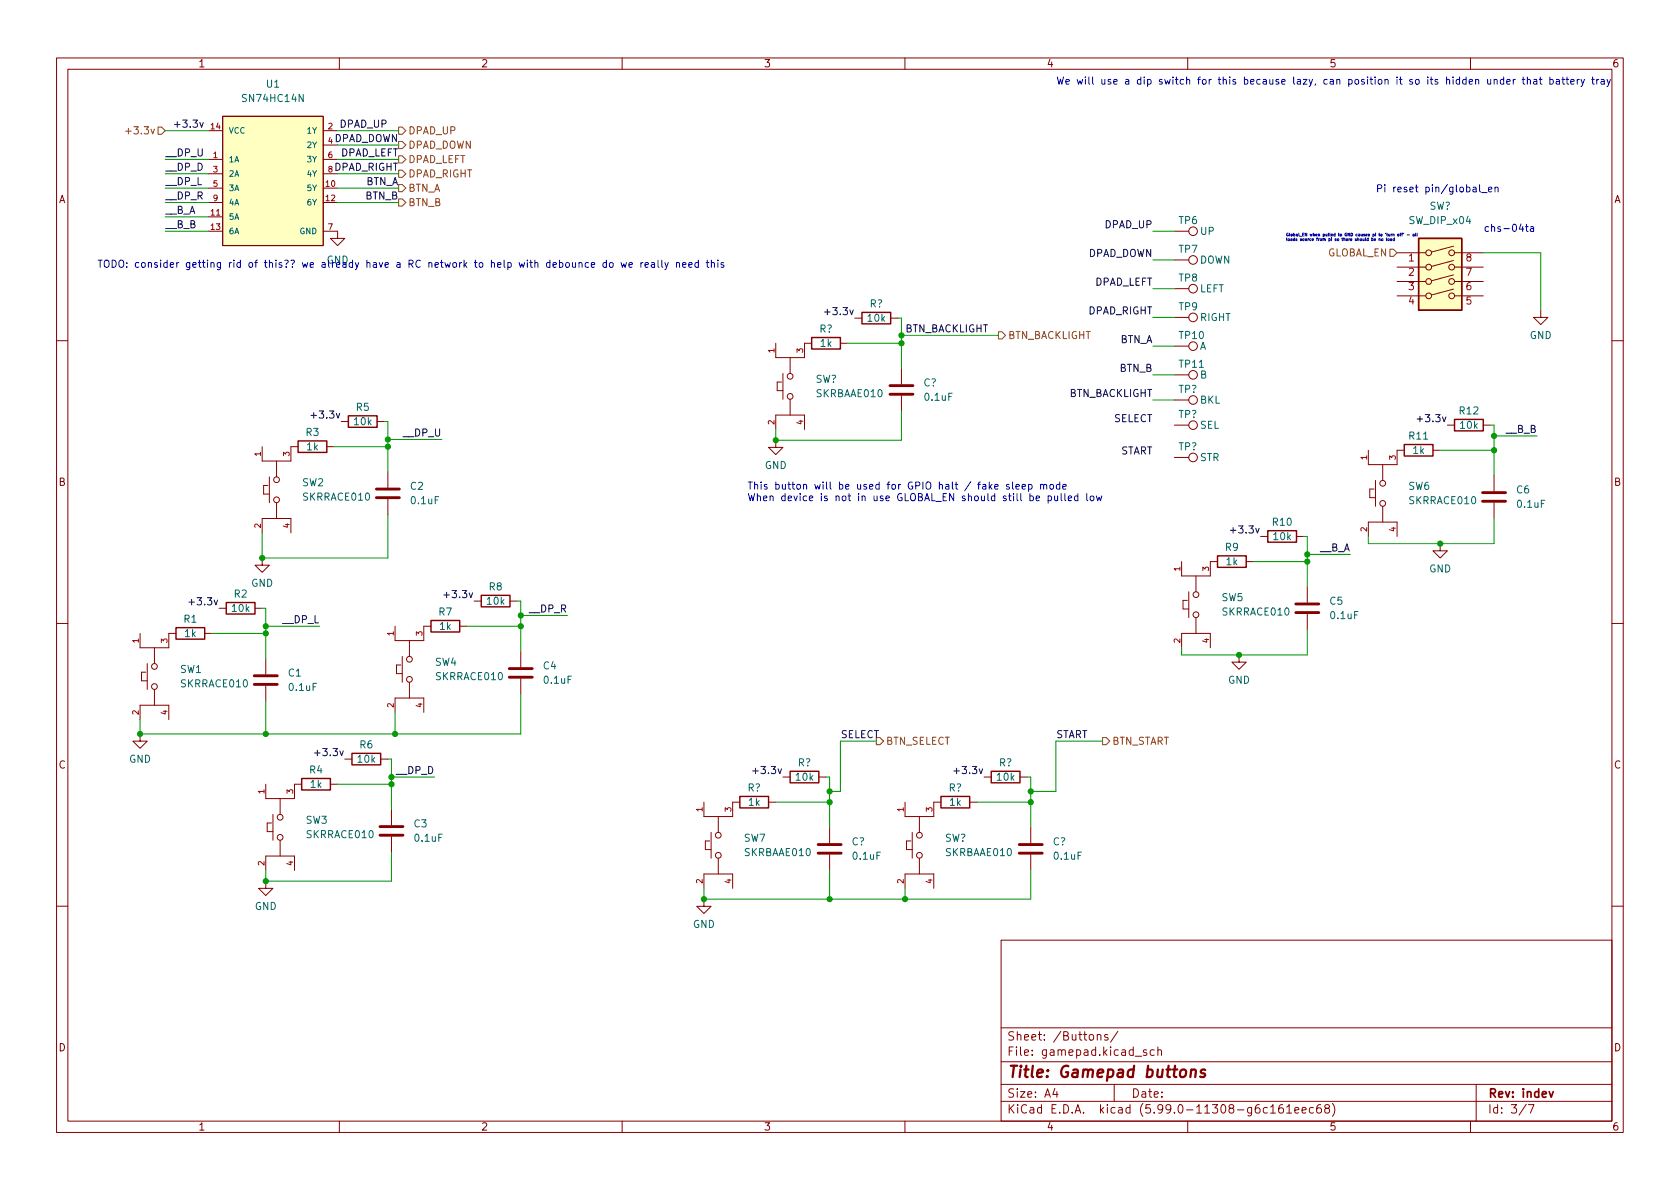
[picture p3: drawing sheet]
<svg xmlns="http://www.w3.org/2000/svg" width="297mm" height="210mm" viewBox="0 0 297 210" stroke-linecap="round" stroke-linejoin="round" font-family="sans-serif">
<g fill="none" stroke="#840000" stroke-width=".18">
<path d="M10 10.2h277v190.1h-277zM12 12.2h273v186.1h-273zM60 10.2v2M110 10.2v2M160 10.2v2M210 10.2v2M260 10.2v2M36.8 28.2h2.6M36.8 33.3h2.6M36.8 38.3h2.6M36.8 35.8h2.6M36.8 23.1h2.6"/>
<path d="M36.8 30.7h2.6M39.4 20.6h17.7v22.8h-17.7zM57.1 28.2h2.6M57.1 33.3h2.6M57.1 35.8h2.6M57.1 23.1h2.6M57.1 30.7h2.6M57.1 25.6h2.6M36.8 40.9h2.6M57.1 40.9h2.6v1.3h1.3l-1.3 1.2-1.3-1.2h1.3M151.1 56.3h1.3M157.5 56.3h1.2"/>
<path d="M207.6 40.9h2.6M207.6 46h2.6M207.6 56.1h2.6M207.6 51h2.6M247 44.7h5.1M247 47.2h5.1M247 49.8h5.1M247 52.3h5.1M257 51.1l-3.9 1.1M257 48.6l-3.9 1.1M257 46.1l-3.9 1M257 43.5l-3.9 1.1"/>
<path d="M257.2 44.7h5.1M257.2 47.2h5.1M257.2 49.8h5.1M257.2 52.3h5.1M272.4 54.9v1.2h1.3l-1.3 1.3-1.3-1.3h1.3M10 60.2h2M46.4 79v2.5h5v-2.5h1.3M57.8 79h1.3M60.3 74.5h1.3M66.7 74.5h1.2M137.2 77.8v1.3h1.2l-1.2 1.3-1.3-1.3h1.3M137.2 60.7v2.5h5v-2.5h1.3"/>
<path d="M137.2 75.9v-2.5h5v2.5M138.2 67.6h-.8v1.5h1M138.4 66v4.6M139.7 63.2v2.8M139.7 70.6v2.8M148.6 60.7h1.3M159.4 65.1v2.8M159.4 70v2.8M207.6 61.2h2.6M207.6 66.3h2.6M207.6 70.7h2.6M207.6 75.2h2.6"/>
<path d="M241.9 79.6v2.6h5.1v-2.6h1.3M253.4 79.6h1.2M255.9 75.2h1.3M262.3 75.2h1.2M285 60.2h2M46.4 98.7v1.2h1.2l-1.2 1.3-1.3-1.3h1.3M46.4 94.2v-2.5h5v2.5M47.4 85.8h-.8v1.6h1M47.6 84.3v4.6M48.9 81.5v2.8M48.9 88.9v2.8M68.6 83.4v2.8"/>
<path d="M68.6 88.3v2.8M207.6 80.9h2.6M208.9 99.3v2.5h5.1v-2.5h1.3M220.3 99.3h1.3M222.9 94.9h1.3M229.2 94.9h1.3M241.9 94.9v-2.6h5.1v2.6M243 86.5h-.8v1.5h1M243.2 85v4.5M244.5 82.2v2.8M244.5 89.5v2.8M254.6 96.1v1.3h1.3l-1.3 1.3-1.2-1.3h1.2"/>
<path d="M264.2 84.1v2.8M264.2 88.9v2.8M10 110.2h2M24.8 112v2.5h5v-2.5h1.3M25.8 118.9h-.8v1.5h1M26 117.3v4.6M27.3 114.5v2.8M36.2 112h1.3M38.7 107.6h1.3M45.1 107.6h1.3M47 116.5v2.7M69.8 110.7v2.6h5.1v-2.6h1.3"/>
<path d="M70.9 117.6h-.8v1.5h1M71.1 116.1v4.5M72.4 113.3v2.8M81.3 110.7h1.2M83.8 106.3h1.3M90.2 106.3h1.2M92.1 115.2v2.8M208.9 114.5v-2.5h5.1v2.5M209.9 106.2h-.7v1.5h1M210.2 104.6v4.6M211.5 101.8v2.8M211.5 109.2v2.8"/>
<path d="M219.1 115.8v1.3h1.2l-1.2 1.3-1.3-1.3h1.3M231.1 103.8v2.7M231.1 108.6v2.8M285 110.2h2M24.8 129.8v1.3h1.2l-1.2 1.2-1.3-1.2h1.3M24.8 127.2v-2.5h5v2.5M27.3 121.9v2.8M47 138.7v2.5h5.1v-2.5h1.2M47 121.3v2.8M58.4 138.7h1.3M61 134.2h1.2M67.3 134.2h1.3"/>
<path d="M69.8 126v-2.6h5.1v2.6M72.4 120.6v2.8M92.1 120v2.8M138.4 137.4h1.3M144.8 137.4h1.2M174 137.4h1.3M180.3 137.4h1.3M47 155.8v1.3h1.3l-1.3 1.3-1.3-1.3h1.3M47 153.9v-2.5h5.1v2.5M48 145.5h-.8v1.6h1.1M48.3 144v4.6M49.5 141.2v2.8"/>
<path d="M49.5 148.6v2.8M69.2 143.1v2.8M69.2 147.9v2.8M124.5 159v1.3h1.2l-1.2 1.2-1.3-1.2h1.3M124.5 157.1v-2.5h5v2.5M124.5 141.9v2.5h5v-2.5h1.3M125.5 148.7h-.8v1.5h1M125.7 147.2v4.6M127 144.4v2.8M127 151.8v2.8M135.9 141.9h1.3M146.7 146.3v2.8"/>
<path d="M146.7 151.1v2.8M160 141.9v2.5h5.1v-2.5h1.3M160 157.1v-2.5h5.1v2.5M161 148.7h-.7v1.5h1M161.3 147.2v4.6M162.6 144.4v2.8M162.6 151.8v2.8M171.4 141.9h1.3M182.2 146.3v2.8M182.2 151.1v2.8M10 160.2h2M177 166.3h108v32h-108z"/>
<path d="M285 160.2h2M60 198.3v2M110 198.3v2M160 198.3v2M177 194.8h108M177 191.8h108M177 187.8h108M177 181.8h108M186.5 192.5l-.4 1h1M186.9 193v1M194 183.1l.2-.2 .4 .1v.9M194 182.9v1"/>
<path d="M195.9 183l-.4-.1-.2 .2 .1 .3 .5 .1v.4h-.6M197 191.8v3M197.6 182.4l-1.2 1.9M200.7 186.8h1.2M202.7 185.7l-.3-.1-.3 .2 .1 .3 .5 .1v.4h-.6M204.1 185.7l-.5-.1-.2 .3v.4l.1 .3h.6M204.7 185.8l.2-.2 .4 .1 .1 .9M204.7 185.1v1.5M210 198.3v2M224.6 195.8l.5-.5v1.5M224.6 196.8h.9M226.8 195.3a.59 .59 0 0 0-.7 .7v.5l.1 .3h.4l.3-.1v-.5l-.1-.2-.4-.1-.3 .3"/>
<path d="M227.5 195.8l.4-.5v1.5M227.5 196.8h.9M228.9 196.3l.7-.1v-.3l-.5-.1-.2 .2 .1 .8h.6M230.2 196.3l.7-.1v-.3l-.5-.1-.2 .2 .1 .8h.6M232.2 195.9l-.4-.1-.3 .3v.4l.1 .3h.6M233.5 195.3a.59 .59 0 0 0-.7 .7v.5l.1 .3h.5l.2-.1v-.5l-.1-.2-.4-.1-.3 .3M234.5 196l-.3-.3 .1-.2 .2-.2 .4 .1 .2 .2-.1 .2-.6 .2-.2 .3 .1 .4 .2 .1h.4l.2-.3v-.2l-.3-.3M235.6 195.1a1.72 1.72 0 0 1 0 2.3M260 198.3v2M261 191.8v6.5M269.9 195.3l-1.3 1.9M270.2 195.3h1l-.6 1.5"/>
<circle cx="210.9" cy="40.9" r=".76"/>
<circle cx="210.9" cy="46" r=".76"/>
<circle cx="210.9" cy="51" r=".76"/>
<circle cx="210.9" cy="56.1" r=".76"/>
<circle cx="252.6" cy="52.3" r=".51"/>
<circle cx="252.6" cy="49.8" r=".51"/>
<circle cx="252.6" cy="47.2" r=".51"/>
<circle cx="252.6" cy="44.7" r=".51"/>
<circle cx="256.7" cy="52.3" r=".51"/>
<circle cx="256.7" cy="49.8" r=".51"/>
<circle cx="256.7" cy="47.2" r=".51"/>
<circle cx="256.7" cy="44.7" r=".51"/>
<circle cx="139.7" cy="70.1" r=".51"/>
<circle cx="139.7" cy="66.5" r=".51"/>
<circle cx="210.9" cy="75.2" r=".76"/>
<circle cx="210.9" cy="61.2" r=".76"/>
<circle cx="210.9" cy="66.3" r=".76"/>
<circle cx="210.9" cy="70.7" r=".76"/>
<circle cx="48.9" cy="88.4" r=".51"/>
<circle cx="48.9" cy="84.8" r=".51"/>
<circle cx="210.9" cy="80.9" r=".76"/>
<circle cx="244.5" cy="89" r=".51"/>
<circle cx="244.5" cy="85.5" r=".51"/>
<circle cx="27.3" cy="117.9" r=".51"/>
<circle cx="72.4" cy="116.6" r=".51"/>
<circle cx="211.5" cy="105.2" r=".51"/>
<circle cx="211.5" cy="108.7" r=".51"/>
<circle cx="27.3" cy="121.4" r=".51"/>
<circle cx="72.4" cy="120.1" r=".51"/>
<circle cx="49.5" cy="148.1" r=".51"/>
<circle cx="49.5" cy="144.5" r=".51"/>
<circle cx="127" cy="151.3" r=".51"/>
<circle cx="127" cy="147.7" r=".51"/>
<circle cx="162.6" cy="151.3" r=".51"/>
<circle cx="162.6" cy="147.7" r=".51"/>
</g>
<path d="M273.9 193l.4 1 .3-1" fill="none" stroke="#840000" stroke-width=".3"/>
<path d="M210.6 189.3a.49 .49 0 0 1 .9 .1l-.2 1.1M210.6 189.1l-.1 1.4M213.1 189.2a.49 .49 0 0 0-.8 .3l.1 .2 .6 .2 .1 .2-.1 .3-.2 .1-.6-.1" fill="none" stroke="#840000" stroke-width=".4"/>
<g fill="none" stroke="#840000" stroke-width=".25">
<path d="M143.5 59.7h5.1v2h-5.1zM152.4 55.2h5.1v2.1h-5.1zM250.8 42.2h7.6v12.7h-7.6zM52.7 78h5.1v2h-5.1zM61.6 73.5h5.1v2.1h-5.1zM248.3 78.6h5.1v2h-5.1zM257.2 74.2h5.1v2h-5.1zM215.3 98.3h5v2h-5zM224.2 93.8h5v2.1h-5zM31.1 111h5.1v2h-5.1zM40 106.5h5.1v2.1h-5.1zM76.2 109.7h5.1v2.1h-5.1z"/>
<path d="M85.1 105.3h5.1v2h-5.1zM53.3 137.7h5.1v2h-5.1zM62.2 133.2h5.1v2h-5.1zM139.7 136.4h5.1v2h-5.1zM175.3 136.4h5v2h-5zM130.8 140.8h5.1v2.1h-5.1zM166.4 140.8h5v2.1h-5z"/>
</g>
<g fill="none" stroke="#840000" stroke-width=".51">
<path d="M157.4 69.7h4M157.4 68.2h4M66.5 88h4.1M66.5 86.5h4.1M262.1 88.6h4.1M262.1 87.1h4.1M45 119.5h4M90 119.8h4.1M90 118.2h4.1M229.1 108.3h4.1M229.1 106.8h4.1M45 121h4"/>
<path d="M67.2 147.7h4M67.2 146.2h4M144.7 150.9h4M144.7 149.3h4M180.2 150.9h4.1M180.2 149.3h4.1"/>
</g>
<g fill="#ffffc2" stroke="#ffffc2" stroke-width=".18">
<path d="M39.4 20.6h17.7v22.8h-17.7z"/>
<path d="M250.8 42.2h7.6v12.7h-7.6z"/>
</g>
<path d="M22.2 23.2h1M27.9 22.5h.7l.6 .6-.6 .6h-.7zM70.5 27.6h.6l.7 .6-.7 .6h-.6zM70.5 25h.6l.7 .6-.7 .7h-.6zM70.5 32.6h.6l.7 .7-.7 .6h-.6zM70.5 30.1h.6l.7 .6-.7 .7h-.6zM70.5 22.5h.6l.7 .6-.7 .6h-.6zM70.5 35.2h.6l.7 .6-.7 .6h-.6zM176.5 58.7h.7l.6 .6-.6 .6h-.7zM245.7 44.1h.7l.6 .6-.6 .6h-.7zM154.9 130.4h.7l.6 .7-.6 .6h-.7zM194.9 130.4h.7l.6 .7-.6 .6h-.7z" fill="none" stroke="#725600" stroke-width=".18"/>
<path d="M30.9 22h.9M145.8 55.2h1M55 73.5h1M250.6 74.1h.9M217.5 93.8h1M33.4 106.5h1M78.5 105.2h.9M55.6 133.1h1M133.1 136.3h1M168.7 136.3h.9" fill="none" stroke="#0f0f0f" stroke-width=".18"/>
<g fill="none" stroke="#0000c2" stroke-width=".18">
<path d="M263 14l.1 .8 .3 .1 .2-.1M263.6 14v.9M264.2 14.2l.2-.2 .3 .1v.8M264.2 14v.9M265.9 14.1l-.4-.1-.2 .3 .1 .5h.5M265.9 13.6v1.3M266.4 14.5l.6-.2v-.2l-.4-.1-.2 .2 .1 .6h.5M267.6 14v.9M267.9 14l-.3 .3M269.1 14h.5M269.3 13.6v1.1l.3 .2M270 14.2l.2-.2 .3 .1 .1 .8"/>
<path d="M270 13.6v1.3M271.2 14.1h.5v.8M271.7 14.3l-.4 .1-.2 .2 .2 .3 .4-.1M272.2 14h.4M272.3 13.6v1.1l.3 .2M274 14.1l.4-.1 .2 .3-.1 .5h-.5M274 13.6v1.3M275.2 14.1h.5v.8M275.7 14.3l-.4 .1-.2 .2 .2 .3 .4-.1M276.1 14h.5M276.3 13.6v1.1l.3 .2M276.9 14h.5"/>
<path d="M277.1 13.6v1.1l.3 .2M277.7 14.5l.6-.2v-.2l-.4-.1-.2 .2 .1 .6h.5M278.9 14v.9M279.2 14l-.3 .3M279.5 14l.3 .9M280.1 14l-.4 1.2-.2 .1M281.4 14h.5M281.6 13.6v1.1l.3 .2M282.3 14v.9M282.7 14l-.4 .3M283.1 14.1h.5v.8M283.6 14.3l-.4 .1-.2 .2 .2 .3 .4-.1"/>
<path d="M284.1 14l.3 .9M284.7 14l-.4 1.2-.2 .1M260.5 33.2h.4l.1 .7M261 33.4l-.4 .1-.2 .1 .2 .3h.4M261.6 32.7v1.1l.2 .1M262 34.1h.9M263.2 33.5l.6-.1-.1-.2-.3-.1-.2 .2v.6h.5M264.3 33.2l.2-.1 .3 .1 .1 .7M264.3 33.1v.8M269.9 39.7v1l.3 .2M107.2 46.5l-.4-.1-.2 .3 .1 .5h.5M107.2 46v1.3"/>
<path d="M107.9 46.5l.3-.1 .2 .3v.3l-.2 .3-.3-.1-.1-.2zM109.8 46.4l.3 .9 .2-.6 .2 .6 .3-.9M111.2 46.8l.6-.1-.1-.2-.3-.1-.2 .2 .1 .6h.4M113.3 46.4v.9M113.7 46.4l-.4 .3M114 46.8l.6-.1v-.2l-.4-.1-.2 .2 .1 .6h.5M115.2 46.5h.5v.8M115.7 46.7l-.4 .1-.2 .2 .2 .3 .4-.1M116.3 46v1.1l.2 .2M117 46v1.1l.2 .2M117.6 46.4l.3 .9M118.2 46.4l-.5 1.2-.1 .1"/>
<path d="M119.6 46.5l.2-.1 .3 .1 .1 .8M119.6 46.4v.9M120.7 46.8l.6-.1-.1-.2-.3-.1-.2 .2 .1 .6h.4M121.8 46.8l.6-.1-.1-.2-.3-.1-.2 .2v.6h.5M123.5 46.5l-.4-.1-.2 .3 .1 .5h.5M123.5 46v1.3M124.9 46.4h.5M125.1 46v1.1l.3 .2M125.8 46.5l.2-.1 .3 .1v.8M125.8 46v1.3M126.9 46v.1M126.9 46.4v.9"/>
<path d="M128 46.5l-.3-.1-.2 .2v.2l.5 .1v.3h-.5M242.5 42.2l.3 .1-.1 .2h-.2M242.5 42v.6M243 42.4l.2-.1v-.1l-.2 .1v.2h.2M243.8 42.3l.2-.1v.4M243.8 42.2v.4M244.3 42.3h.2v.2h-.2zM245.1 42l.1 .6M245.4 42.3h.2v.2h-.2zM245.5 41.4v.3h.2M245.7 41.4v.3M245.9 42.2h.1l.1 .4"/>
<path d="M246 41.4v.3M246.1 42.3l-.3 .1 .3 .1M246.1 41.4l-.1 .1M246.3 41.4h.2v.3M246.3 41.4v.3M246.5 42.2l-.2 .1v.2h.2M246.5 42v.6M247.2 41.4l.2 .1-.1 .2-.2-.1zM247.5 41.4h.2M247.7 41.2l-.1 .1v.4M247.8 41.4h.2M248 41.2l-.1 .1v.4"/>
<path d="M248.2 41.2v.1M248.8 41.5h.4M249.8 41.4l.2 .1v.2h-.1l-.1-.1 .2-.1M250.3 41.2l.1 .5M250.5 41.2l.1 .5M269.7 40.1h.5M270.6 40.1h.5l.1 .8M271.2 40.4h-.5l-.1 .2 .1 .3h.5M175.9 86.1l.6-.1-.1-.3h-.3l-.2 .1v.6h.5M178.4 85.7h-.3l-.2 .1 .1 .2 .4 .1v.3h-.5M179 85.2v1.1l.2 .2M179.6 86.1l.6-.1v-.3h-.4l-.2 .1 .1 .6h.5"/>
<path d="M180.7 86.1l.6-.1v-.3h-.4l-.2 .1 .1 .6h.5M181.9 85.7h.3l.3 .2-.1 .5h-.5M181.9 85.7v1.2M183.2 88.1l.6-.1-.1-.2-.3-.1-.2 .2 .1 .6h.4M184 85.8l.2-.1h.3v.8M184 85.7v.8M184.5 85.8l.2-.1h.3l.1 .8M185.3 87.8l.4-.1 .2 .2-.1 .6h-.5M185.3 87.7v1.3M185.7 85.7h.3l.3 .2v.4l-.3 .2-.3-.1-.1-.1zM186.5 87.7v.8h.3l.2-.1M187 87.7v.8"/>
<path d="M187.4 85.7h-.4l-.2 .2 .1 .5h.5M187.4 85.2v1.3M187.6 87.3v1.1l.2 .1M187.9 86.1l.6-.1v-.3h-.4l-.2 .1 .1 .6h.5M188.3 87.3v1.1l.2 .1M188.9 88.1l.6-.1-.1-.2-.3-.1-.2 .2v.6h.5M190.6 87.8l-.4-.1-.2 .2 .1 .6h.5M190.6 87.3v1.2M192.1 87.3v1.1l.2 .1M192.9 87.8l.3-.1 .2 .2v.4l-.2 .2h-.3l-.1-.2zM193.8 87.7l.3 .8 .2-.6 .3 .6 .2-.8"/>
</g>
<g fill="none" stroke="#009600" stroke-width=".18">
<path d="M29.2 33.3h7.6M29.2 35.8h7.6M29.2 30.7h7.6M29.2 38.3h7.6M29.2 23.1h7.6M29.2 28.2h7.6M59.7 33.3h10.8M59.7 35.8h10.8M59.7 30.7h10.8M59.7 23.1h10.8M59.7 28.2h10.8M59.7 25.6h10.8"/>
<path d="M29.2 40.9h7.6M158.7 56.3h.7v8.8M159.4 59.3h17.1M203.8 56.1h3.8M203.8 51h3.8M203.8 46h3.8M203.8 40.9h3.8M262.3 44.7h10.1v10.2M59.1 79h9.5M67.9 74.5h.7v8.9M68.6 77.7h9.5M149.9 60.7h9.5"/>
<path d="M159.4 72.8v5h-22.2v-1.9M203.8 70.7h3.8M203.8 66.3h3.8M203.8 61.2h3.8M254.6 79.6h9.6M263.5 75.2h.7v8.9M264.2 77.1h7.6M68.6 91.1v7.6h-22.2v-4.5M221.6 99.3h9.5M230.5 94.9h.6v8.9M231.1 98h7.7M264.2 91.7v4.4h-22.3v-1.2"/>
<path d="M37.5 112h9.5M46.4 107.6h.6v8.9M47 110.7h9.5M82.5 110.7h9.6M91.4 106.3h.7v8.9M92.1 108.8h8.2M231.1 111.4v4.4h-22.2v-1.3M47 124.1v5.7M59.7 138.7h9.5M68.6 134.2h.6v8.9M69.2 137.4h7.6M69.8 126v3.8"/>
<path d="M92.1 122.8v7h-67.3v-2.6M146 137.4h.7v8.9M154.9 131.1h-6.3v8.8h-1.9M181.6 137.4h.6v8.9M194.9 131.1h-8.2v8.8h-4.5M69.2 150.7v5.1h-22.2v-1.9M137.2 141.9h9.5M146.7 153.9v5.1M160 157.1v1.9M172.7 141.9h9.5M182.2 153.9v5.1h-57.7v-1.9"/>
</g>
<g fill="#009600" stroke="#009600" stroke-width=".18">
<circle cx="69.2" cy="137.4" r=".46"/>
<circle cx="69.2" cy="138.7" r=".46"/>
<circle cx="69.8" cy="129.8" r=".46"/>
<circle cx="160" cy="159" r=".46"/>
<circle cx="146.7" cy="159" r=".46"/>
<circle cx="124.5" cy="159" r=".46"/>
<circle cx="146.7" cy="139.9" r=".46"/>
<circle cx="146.7" cy="141.9" r=".46"/>
<circle cx="46.4" cy="98.7" r=".46"/>
<circle cx="47" cy="112" r=".46"/>
<circle cx="47" cy="110.7" r=".46"/>
<circle cx="24.8" cy="129.8" r=".46"/>
<circle cx="47" cy="129.8" r=".46"/>
<circle cx="47" cy="155.8" r=".46"/>
<circle cx="92.1" cy="110.7" r=".46"/>
<circle cx="159.4" cy="59.3" r=".46"/>
<circle cx="159.4" cy="60.7" r=".46"/>
<circle cx="137.2" cy="77.8" r=".46"/>
<circle cx="182.2" cy="139.9" r=".46"/>
<circle cx="182.2" cy="141.9" r=".46"/>
<circle cx="219.1" cy="115.8" r=".46"/>
<circle cx="264.2" cy="77.1" r=".46"/>
<circle cx="264.2" cy="79.6" r=".46"/>
<circle cx="231.1" cy="99.3" r=".46"/>
<circle cx="231.1" cy="98" r=".46"/>
<circle cx="254.6" cy="96.1" r=".46"/>
<circle cx="92.1" cy="108.8" r=".46"/>
<circle cx="68.6" cy="79" r=".46"/>
<circle cx="68.6" cy="77.7" r=".46"/>
</g>
<text font-size="2.8" fill="#840000" x="178" y="190.6">Title: Gamepad buttons</text>
<g font-size="2.1" fill="#840000">
<text x="178" y="184">Sheet: /Buttons/</text>
<text x="178" y="186.7">File: gamepad.kicad_sch</text>
<text x="178" y="196.9">KiCad E.D.A. kicad (5.99.0-11308-g6c161eec68)</text>
<text x="178" y="194.1">Size: A4</text>
<text x="200" y="194.1">Date:</text>
<text x="263" y="194.1">Rev: indev</text>
<text x="263" y="196.9">Id: 3/7</text>
</g>
<g font-size="1.8" fill="#840000">
<text x="35" y="11.9">1</text>
<text x="85" y="11.9">2</text>
<text x="135" y="11.9">3</text>
<text x="185" y="11.9">4</text>
<text x="235" y="11.9">5</text>
<text x="285" y="11.9">6</text>
<text x="10.3" y="35.9">A</text>
<text x="285.3" y="35.9">A</text>
<text x="10.3" y="85.9">B</text>
<text x="285.3" y="85.9">B</text>
<text x="10.3" y="135.9">C</text>
<text x="285.3" y="135.9">C</text>
<text x="10.3" y="185.9">D</text>
<text x="285.3" y="185.9">D</text>
<text x="35" y="199.9">1</text>
<text x="85" y="199.9">2</text>
<text x="135" y="199.9">3</text>
<text x="185" y="199.9">4</text>
<text x="235" y="199.9">5</text>
<text x="285" y="199.9">6</text>
</g>
<g font-size="1.8" fill="#006464">
<text x="47.1" y="15.5">U1</text>
<text x="43.1" y="18">SN74HC14N</text>
<text x="208.5" y="39.6">TP6</text>
<text x="212.2" y="41.5">UP</text>
<text x="249.3" y="39.6">SW_DIP_x04</text>
<text x="252.7" y="37.1">SW?</text>
<text x="208.5" y="44.7">TP7</text>
<text x="212.1" y="46.6">DOWN</text>
<text x="208.5" y="49.8">TP8</text>
<text x="212.1" y="51.7">LEFT</text>
<text x="144.9" y="58.8">R?</text>
<text x="153.5" y="56.9">10k</text>
<text x="153.8" y="54.4">R?</text>
<text x="208.5" y="54.9">TP9</text>
<text x="208.6" y="59.9">TP10</text>
<text x="212.1" y="56.8">RIGHT</text>
<text x="270.4" y="59.9">GND</text>
<text x="145.1" y="61.3">1k</text>
<text x="208.6" y="65">TP11</text>
<text x="212.1" y="61.8">A</text>
<text x="144.1" y="67.7">SW?</text>
<text x="144.4" y="70.2">SKRBAAE010</text>
<text x="163.3" y="68.3">C?</text>
<text x="163.6" y="70.9">0.1uF</text>
<text x="208.4" y="69.5">TP?</text>
<text x="212.1" y="71.4">BKL</text>
<text x="212.2" y="66.9">B</text>
<text x="54.1" y="77.1">R3</text>
<text x="62.7" y="75.2">10k</text>
<text x="63" y="72.6">R5</text>
<text x="208.4" y="73.9">TP?</text>
<text x="212.1" y="75.8">SEL</text>
<text x="249.2" y="77.7">R11</text>
<text x="258.1" y="73.3">R12</text>
<text x="258.2" y="75.8">10k</text>
<text x="54.3" y="79.6">1k</text>
<text x="135.2" y="82.9">GND</text>
<text x="208.4" y="79.6">TP?</text>
<text x="212.1" y="81.5">STR</text>
<text x="249.8" y="80.3">1k</text>
<text x="53.4" y="86">SW2</text>
<text x="53.6" y="88.5">SKRRACE010</text>
<text x="72.6" y="86.6">C2</text>
<text x="72.8" y="89.1">0.1uF</text>
<text x="249" y="86.6">SW6</text>
<text x="249.2" y="89.1">SKRRACE010</text>
<text x="268.2" y="87.2">C6</text>
<text x="268.4" y="89.8">0.1uF</text>
<text x="225.1" y="93">R10</text>
<text x="225.2" y="95.5">10k</text>
<text x="216.7" y="97.4">R9</text>
<text x="216.8" y="99.9">1k</text>
<text x="252.7" y="101.2">GND</text>
<text x="41.4" y="105.7">R2</text>
<text x="44.4" y="103.8">GND</text>
<text x="86.2" y="106.9">10k</text>
<text x="86.5" y="104.4">R8</text>
<text x="216" y="106.3">SW5</text>
<text x="235.1" y="106.9">C5</text>
<text x="32.5" y="110.1">R1</text>
<text x="32.7" y="112.6">1k</text>
<text x="41.1" y="108.2">10k</text>
<text x="77.6" y="108.8">R7</text>
<text x="77.8" y="111.4">1k</text>
<text x="216.2" y="108.8">SKRRACE010</text>
<text x="235.4" y="109.5">0.1uF</text>
<text x="31.8" y="119">SW1</text>
<text x="51" y="119.6">C1</text>
<text x="76.9" y="117.7">SW4</text>
<text x="96.1" y="118.4">C4</text>
<text x="32.1" y="121.5">SKRRACE010</text>
<text x="51.2" y="122.2">0.1uF</text>
<text x="77.1" y="120.3">SKRRACE010</text>
<text x="96.3" y="120.9">0.1uF</text>
<text x="217.1" y="120.9">GND</text>
<text x="22.8" y="134.9">GND</text>
<text x="54.7" y="136.8">R4</text>
<text x="63.3" y="134.9">10k</text>
<text x="63.6" y="132.3">R6</text>
<text x="141.1" y="135.5">R?</text>
<text x="176.6" y="135.5">R?</text>
<text x="54.9" y="139.3">1k</text>
<text x="132.2" y="139.9">R?</text>
<text x="132.4" y="142.5">1k</text>
<text x="140.8" y="138">10k</text>
<text x="167.7" y="139.9">R?</text>
<text x="167.9" y="142.5">1k</text>
<text x="176.3" y="138">10k</text>
<text x="54.1" y="145.7">SW3</text>
<text x="54.3" y="148.2">SKRRACE010</text>
<text x="73.2" y="146.3">C3</text>
<text x="73.4" y="148.8">0.1uF</text>
<text x="131.5" y="148.8">SW7</text>
<text x="150.6" y="149.5">C?</text>
<text x="167" y="148.8">SW?</text>
<text x="186.1" y="149.5">C?</text>
<text x="131.7" y="151.4">SKRBAAE010</text>
<text x="150.9" y="152">0.1uF</text>
<text x="167.2" y="151.4">SKRBAAE010</text>
<text x="186.5" y="152">0.1uF</text>
<text x="45" y="160.9">GND</text>
<text x="122.5" y="164.1">GND</text>
</g>
<g font-size="1.8" fill="#0000c2">
<text x="186.7" y="14.9">We will use a dip switch for this because lazy, can position it so its hidden under that battery tray</text>
<text x="243.2" y="34">Pi reset pin/global_en</text>
<text x="262.3" y="41">chs-04ta</text>
<text x="17.1" y="47.3">TODO: consider getting rid of this?? we already have a RC network to help with debounce do we really need this</text>
<text x="57.7" y="46.6">GND</text>
<text x="132.1" y="86.6">This button will be used for GPIO halt / fake sleep mode</text>
<text x="132.1" y="88.6">When device is not in use GLOBAL_EN should still be pulled low</text>
</g>
<g font-size="1.8" fill="#725600">
<text x="23.1" y="23.7">+3.3v</text>
<text x="72.1" y="23.7">DPAD_UP</text>
<text x="72.1" y="28.8">DPAD_LEFT</text>
<text x="72.1" y="26.3">DPAD_DOWN</text>
<text x="72.1" y="33.9">BTN_A</text>
<text x="72.1" y="31.4">DPAD_RIGHT</text>
<text x="72.1" y="36.4">BTN_B</text>
<text x="234.5" y="45.3">GLOBAL_EN</text>
<text x="178.2" y="59.9">BTN_BACKLIGHT</text>
<text x="156.6" y="131.7">BTN_SELECT</text>
<text x="196.6" y="131.7">BTN_START</text>
</g>
<g font-size="1.8" fill="#0f0f0f">
<text x="31.7" y="22.6">+3.3v</text>
<text x="60.1" y="22.6">DPAD_UP</text>
<text x="29.2" y="27.6">__DP_U</text>
<text x="58.9" y="25.1">DPAD_DOWN</text>
<text x="60.1" y="27.6">DPAD_LEFT</text>
<text x="29.2" y="35.3">__DP_R</text>
<text x="29.2" y="32.7">__DP_L</text>
<text x="29.2" y="30.2">__DP_D</text>
<text x="59" y="30.2">DPAD_RIGHT</text>
<text x="64.6" y="35.3">BTN_B</text>
<text x="64.6" y="32.7">BTN_A</text>
<text x="29.2" y="37.8">__B_A</text>
<text x="29.2" y="40.3">__B_B</text>
<text x="195.4" y="40.3">DPAD_UP</text>
<text x="192.2" y="45.4">DPAD_DOWN</text>
<text x="193.4" y="50.5">DPAD_LEFT</text>
<text x="146.7" y="55.7">+3.3v</text>
<text x="160" y="58.8">BTN_BACKLIGHT</text>
<text x="192.3" y="55.6">DPAD_RIGHT</text>
<text x="197.9" y="65.7">BTN_B</text>
<text x="197.9" y="60.7">BTN_A</text>
<text x="188.8" y="70.2">BTN_BACKLIGHT</text>
<text x="55.8" y="74">+3.3v</text>
<text x="71.4" y="77.2">__DP_U</text>
<text x="196.9" y="74.6">SELECT</text>
<text x="251.4" y="74.6">+3.3v</text>
<text x="266.3" y="76.5">__B_B</text>
<text x="197.9" y="80.4">START</text>
<text x="218.4" y="94.3">+3.3v</text>
<text x="233.3" y="97.5">__B_A</text>
<text x="34.3" y="107">+3.3v</text>
<text x="79.3" y="105.8">+3.3v</text>
<text x="50" y="110.2">__DP_L</text>
<text x="93.6" y="108.3">__DP_R</text>
<text x="148.6" y="130.5">SELECT</text>
<text x="186.7" y="130.5">START</text>
<text x="56.5" y="133.7">+3.3v</text>
<text x="70.2" y="136.9">__DP_D</text>
<text x="134" y="136.9">+3.3v</text>
<text x="169.5" y="136.9">+3.3v</text>
</g>
<g font-size="1.8" fill="#a90000">
<text x="249.1" y="46.2">1</text>
<text x="259.2" y="46.2">8</text>
<text x="249.1" y="48.8">2</text>
<text x="249.1" y="51.3">3</text>
<text x="249.1" y="53.8">4</text>
<text x="259.2" y="53.8">5</text>
<text x="259.2" y="51.3">6</text>
<text x="259.2" y="48.8">7</text>
</g>
<g font-size="1.4" fill="#a90000">
<text x="37.3" y="22.9">14</text>
<text x="58" y="22.9">2</text>
<text x="37.7" y="27.9">1</text>
<text x="58" y="25.4">4</text>
<text x="58" y="27.9">6</text>
<text x="37.7" y="30.5">3</text>
<text x="37.7" y="33">5</text>
<text x="37.7" y="35.6">9</text>
<text x="57.6" y="33">10</text>
<text x="57.6" y="35.6">12</text>
<text x="58" y="30.5">8</text>
<text x="37.3" y="38.1">11</text>
<text x="37.3" y="40.6">13</text>
<text x="58" y="40.6">7</text>
<text x="136.9" y="62.4" transform="rotate(-90 136.9 62.4)">1</text>
<text x="142" y="62.4" transform="rotate(-90 142 62.4)">3</text>
<text x="136.9" y="75.1" transform="rotate(-90 136.9 75.1)">2</text>
<text x="142" y="75.1" transform="rotate(-90 142 75.1)">4</text>
<text x="46.1" y="80.7" transform="rotate(-90 46.1 80.7)">1</text>
<text x="51.2" y="80.7" transform="rotate(-90 51.2 80.7)">3</text>
<text x="241.7" y="81.3" transform="rotate(-90 241.7 81.3)">1</text>
<text x="246.8" y="81.3" transform="rotate(-90 246.8 81.3)">3</text>
<text x="46.1" y="93.4" transform="rotate(-90 46.1 93.4)">2</text>
<text x="51.2" y="93.4" transform="rotate(-90 51.2 93.4)">4</text>
<text x="241.7" y="94" transform="rotate(-90 241.7 94)">2</text>
<text x="246.8" y="94" transform="rotate(-90 246.8 94)">4</text>
<text x="208.7" y="101" transform="rotate(-90 208.7 101)">1</text>
<text x="213.7" y="101" transform="rotate(-90 213.7 101)">3</text>
<text x="24.5" y="113.7" transform="rotate(-90 24.5 113.7)">1</text>
<text x="29.6" y="113.7" transform="rotate(-90 29.6 113.7)">3</text>
<text x="69.6" y="112.4" transform="rotate(-90 69.6 112.4)">1</text>
<text x="74.7" y="112.4" transform="rotate(-90 74.7 112.4)">3</text>
<text x="208.7" y="113.7" transform="rotate(-90 208.7 113.7)">2</text>
<text x="213.7" y="113.7" transform="rotate(-90 213.7 113.7)">4</text>
<text x="69.6" y="125.1" transform="rotate(-90 69.6 125.1)">2</text>
<text x="74.7" y="125.1" transform="rotate(-90 74.7 125.1)">4</text>
<text x="24.5" y="126.4" transform="rotate(-90 24.5 126.4)">2</text>
<text x="29.6" y="126.4" transform="rotate(-90 29.6 126.4)">4</text>
<text x="46.7" y="140.3" transform="rotate(-90 46.7 140.3)">1</text>
<text x="51.8" y="140.3" transform="rotate(-90 51.8 140.3)">3</text>
<text x="124.2" y="143.5" transform="rotate(-90 124.2 143.5)">1</text>
<text x="129.3" y="143.5" transform="rotate(-90 129.3 143.5)">3</text>
<text x="159.8" y="143.5" transform="rotate(-90 159.8 143.5)">1</text>
<text x="164.8" y="143.5" transform="rotate(-90 164.8 143.5)">3</text>
<text x="46.7" y="153" transform="rotate(-90 46.7 153)">2</text>
<text x="51.8" y="153" transform="rotate(-90 51.8 153)">4</text>
<text x="124.2" y="156.2" transform="rotate(-90 124.2 156.2)">2</text>
<text x="129.3" y="156.2" transform="rotate(-90 129.3 156.2)">4</text>
<text x="159.8" y="156.2" transform="rotate(-90 159.8 156.2)">2</text>
<text x="164.8" y="156.2" transform="rotate(-90 164.8 156.2)">4</text>
</g>
<g font-size="1.4" fill="#006464">
<text x="40.4" y="23.6">VCC</text>
<text x="54.4" y="23.6">1Y</text>
<text x="40.4" y="28.7">1A</text>
<text x="54.4" y="26.2">2Y</text>
<text x="54.4" y="28.7">3Y</text>
<text x="40.4" y="31.2">2A</text>
<text x="40.4" y="33.8">3A</text>
<text x="54.4" y="33.8">5Y</text>
<text x="54.4" y="31.2">4Y</text>
<text x="40.4" y="38.9">5A</text>
<text x="40.4" y="41.4">6A</text>
<text x="40.4" y="36.3">4A</text>
<text x="53" y="41.4">GND</text>
<text x="54.4" y="36.3">6Y</text>
</g>
<g font-size=".7" fill="#0000c2">
<text x="227.3" y="41.8">Global_EN when pulled to GND causes pi to 'turn off' - all</text>
<text x="227.3" y="42.6">loads source from pi so there should be no load</text>
</g>
</svg>
